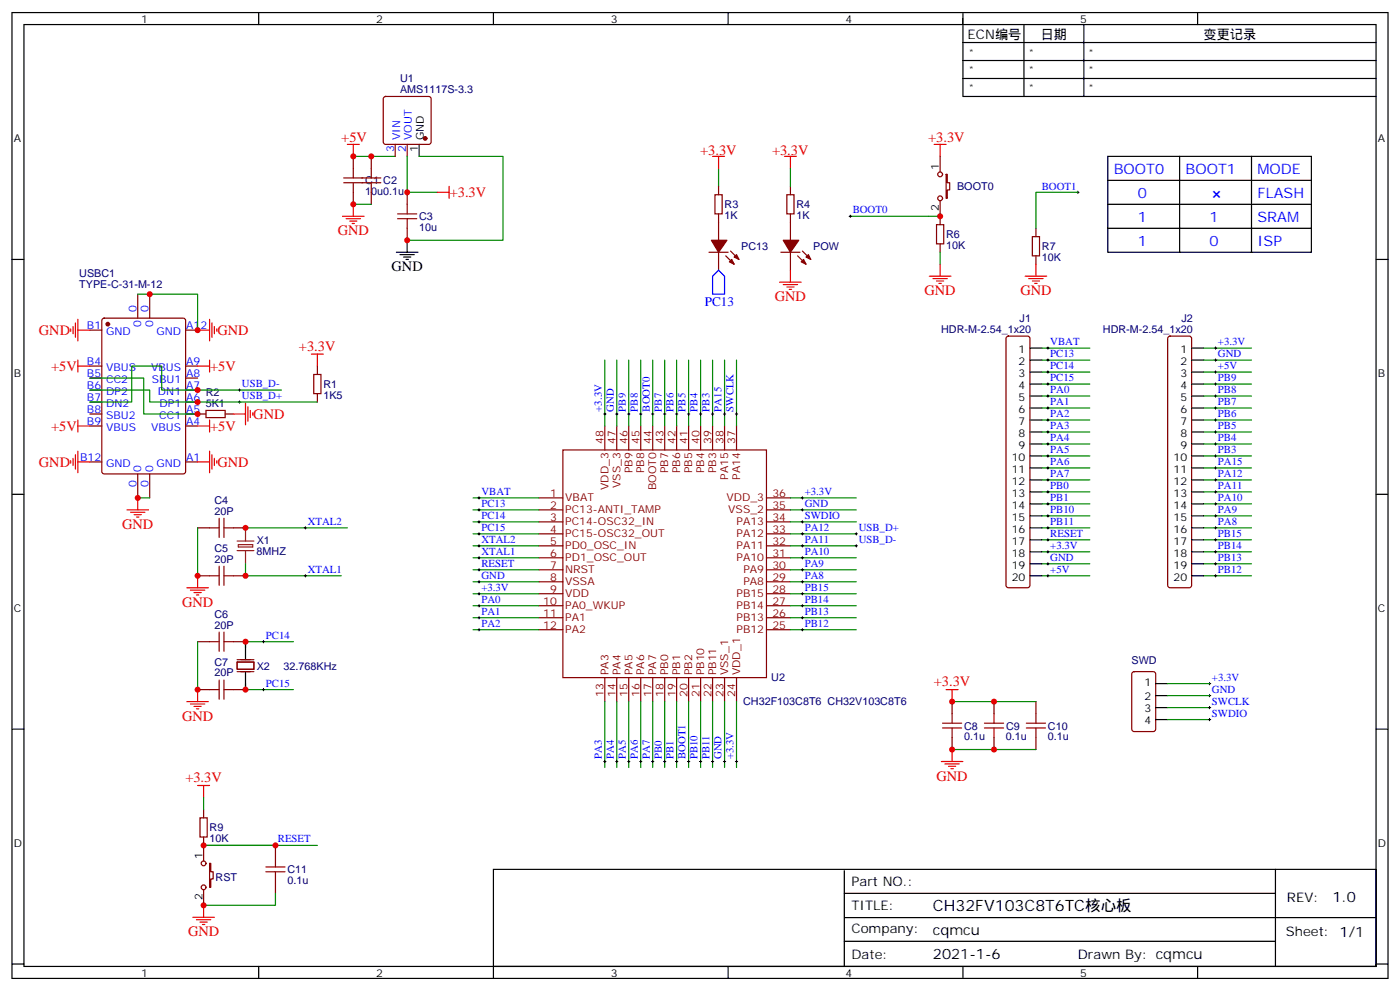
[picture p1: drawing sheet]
<svg xmlns="http://www.w3.org/2000/svg" width="412mm" height="292mm" viewBox="0 0 412 292" stroke-linecap="round" stroke-linejoin="round" font-family="sans-serif">
<g fill="none" stroke="#000" stroke-width=".35">
<path d="M3.5 3.7h405.4v284.3h-405.4zM7.1 7.2h398.2v277.3h-398.2zM76.2 3.7v3.5M145.3 3.7v3.5M214.5 3.7v3.5M283.6 5.5v22.9h121.7M283.6 3.7v3.5M283.6 12.5h121.7M283.6 17.8h121.7M301.6 7.2v21.2M319.3 7.2v21.2M352.8 3.7v3.5"/>
<path d="M283.6 23.1h121.7M123.5 42.5v3.5M326.3 46h60v28.3h-60zM326.3 53.1h60M347.5 46v28.3M368.7 46v28.3M3.5 76.4h3.6M116.8 74.3h6.3M117.8 75h4.3M118.9 75.7h2.1M119.6 76.4h.7M119.9 70.7v3.6"/>
<path d="M326.3 67.2h60M326.3 60.1h60M405.3 76.4h3.6M303.4 102.5h3.5M303.4 106h3.5M303.4 109.5h3.5M303.4 113.1h3.5M303.4 116.6h3.5M351 102.5h3.5M351 106h3.5M351 109.5h3.5M351 113.1h3.5"/>
<path d="M351 116.6h3.5M303.4 120.1h3.5M303.4 123.6h3.5M303.4 127.2h3.5M303.4 130.7h3.5M303.4 134.2h3.5M303.4 137.8h3.5M351 120.1h3.5M351 123.6h3.5M351 127.2h3.5M351 130.7h3.5M351 134.2h3.5"/>
<path d="M351 137.8h3.5M3.5 145.5h3.6M303.4 141.3h3.5M303.4 144.8h3.5M303.4 148.3h3.5M303.4 151.9h3.5M303.4 155.4h3.5M303.4 158.9h3.5M351 141.3h3.5M351 144.8h3.5M351 148.3h3.5M351 151.9h3.5"/>
<path d="M351 155.4h3.5M351 158.9h3.5M405.3 145.5h3.6M303.4 162.5h3.5M303.4 166h3.5M303.4 169.5h3.5M351 162.5h3.5M351 166h3.5M351 169.5h3.5M72.3 188.9v5.3M72.3 197.7v5.3M3.5 214.7h3.6"/>
<path d="M340.4 201.3h3.6M340.4 204.8h3.6M340.4 208.3h3.6M340.4 211.8h3.6M405.3 214.7h3.6M145.3 255.9h260v28.6h-260zM248.7 256.3v28.2M375.7 255.9v28.6M248.7 263h127M248.7 277.1h127M248.7 270.1h156.5M3.5 283.8h3.6"/>
<path d="M76.2 284.5v3.5M145.3 284.5v3.5M214.5 284.5v3.5M283.6 284.5v3.5M352.8 284.5v3.5M405.3 283.8h3.6"/>
</g>
<g fill="none" stroke="#f00" stroke-width=".35">
<path d="M102.3 42.5h3.5M104.1 42.5v3.5M128.8 56.6h3.5M132.3 54.9v3.5M209.9 46h3.5M211.7 46v3.6M231.1 46h3.5M232.8 46v3.6M275.2 42.5h3.5M276.9 42.5v3.5M100.9 63.7h6.3M102 64.4h4.2"/>
<path d="M103 65.1h2.1M103.7 65.8h.7M104.1 60.1v3.6M232.8 79.6v3.5M276.9 77.8v3.5M305.2 77.8v3.5M20.8 96.8v.7M21.5 96.1v2.1M22.2 95.1v4.2M22.9 94v6.4M22.9 97.2h3.6M58.2 97.2h3.5"/>
<path d="M61.7 94v6.4M62.4 95.1v4.2M63.1 96.1v2.1M63.9 96.8v.7M229.7 83.1h6.3M230.7 83.8h4.2M231.8 84.5h2.1M232.5 85.2h.7M273.8 81.3h6.3M274.8 82h4.2M275.9 82.7h2.1M276.6 83.4h.7"/>
<path d="M302 81.3h6.3M303 82h4.3M304.1 82.7h2.1M304.8 83.4h.7M22.9 107.8h3.6M22.9 106v3.5M58.2 107.8h3.5M61.7 106v3.5M72.3 118.7v6.4M73 119.8v4.2M91.7 104.2h3.5M93.5 104.2v3.6"/>
<path d="M20.8 135.6v.7M21.5 134.9v2.2M22.2 133.9v4.2M22.9 123.6v3.6M22.9 132.8v6.4M22.9 125.4h3.6M22.9 136h3.6M58.2 125.4h3.5M58.2 136h3.5M61.7 123.6v3.6M61.7 132.8v6.4M62.4 133.9v4.2"/>
<path d="M63.1 134.9v2.2M63.9 135.6v.7M68.8 121.9h3.5M73.7 120.8v2.1M74.4 121.5v.7M37.4 150.1h6.3M38.5 150.8h4.2M39.5 151.5h2.1M40.2 152.2h.7M40.6 146.6v3.5M55 173h6.4M56.1 173.7h4.2"/>
<path d="M57.1 174.4h2.2M57.9 175.2h.7M58.2 169.5v3.5M55 206.6h6.4M56.1 207.3h4.2M57.1 208h2.2M57.9 208.7h.7M58.2 203v3.6M278.7 203h3.5M280.5 203v3.6M58.2 231.2h3.5M60 231.2v3.6"/>
<path d="M277.3 224.2h6.3M278.3 224.9h4.3M279.4 225.6h2.1M280.1 226.3h.7M280.5 220.7v3.5M56.8 270.1h6.3M57.9 270.8h4.2M58.9 271.5h2.1M59.6 272.2h.7M60 266.5v3.6"/>
</g>
<g fill="none" stroke="#870000" stroke-width=".35">
<path d="M113.1 28.6l.5-.2h12.7l.5 .2 .2 .5v12.7l-.2 .5-.5 .2h-12.7l-.5-.2-.2-.5v-12.7zM104.1 46v3.6M104.1 56.6v3.5M109.4 46v3.6M109.4 56.6v3.5M116.4 42.5v3.5M119.9 42.5v3.5M119.9 56.6v3.5M210.6 57.3h2.1v5.7h-2.1zM211.7 54.9v2.4M231.8 57.3h2.1v5.7h-2.1zM232.8 54.9v2.4"/>
<path d="M276.9 46v4.6M276.9 59.1v7M278.7 51.3h.3v2.5h.8v2.1h-.8v2.5h-.3zM119.9 67.2v3.5M208.8 74.3h5.7M211.7 63v7.7M211.7 74.3v5.3M213.8 75.3l2.5 2.5M215.2 73.9l2.5 2.5M230 74.3h5.7M232.8 63v7.7M232.8 74.3v5.3"/>
<path d="M234.9 75.3l2.5 2.5M236.4 73.9l2.4 2.5M275.9 66.1h2.1v5.7h-2.1zM276.9 71.8v2.5M304.1 69.7h2.1v5.6h-2.1zM305.2 67.2v2.5M305.2 75.3v2.5M26.5 97.2h3.5M30.2 93.9l.5-.2h23.3l.6 .4 .1 44.7-.5 .7h-23.5l-.7-.4v-44.7zM40.6 86.6v7.1M44.1 86.6v7.1M54.7 97.2h3.5"/>
<path d="M296.6 99.2l.4-.2h5.7l.5 .2 .2 .5v72.6l-.2 .5-.5 .2h-5.7l-.5-.2-.2-.5v-72.6zM344.2 99.2l.5-.2h5.6l.5 .2 .2 .5v72.6l-.2 .5-.5 .2h-5.6l-.5-.2-.2-.5v-72.6zM26.5 107.8h3.5M26.5 111.3h3.5M26.5 114.8h3.5M26.5 118.4h3.5M54.7 107.8h3.5M54.7 111.3h3.5M54.7 114.8h3.5M54.7 118.4h3.5M92.4 110.2h2.1v5.7h-2.1zM93.5 107.8v2.4"/>
<path d="M93.5 115.9v2.5M26.5 121.9h3.5M26.5 125.4h3.5M26.5 136h3.5M40.6 139.5v7.1M44.1 139.5v7.1M54.7 121.9h6M54.7 125.4h3.5M54.7 136h3.5M60.7 120.8h5.6v2.1h-5.6zM66.3 121.9h2.5M165.8 132.5h60v67h-60z"/>
<path d="M178.2 125.4v7.1M181.7 125.4v7.1M185.2 125.4v7.1M188.7 125.4v7.1M192.3 125.4v7.1M195.8 125.4v7.1M199.3 125.4v7.1M202.8 125.4v7.1M206.4 125.4v7.1M209.9 125.4v7.1M213.4 125.4v7.1M217 125.4v7.1"/>
<path d="M58.2 155.4h3.5M68.8 155.4h3.5M158.7 146.6h7.1M158.7 150.1h7.1M158.7 153.6h7.1M158.7 157.2h7.1M225.8 146.6h7M225.8 150.1h7M225.8 153.6h7M225.8 157.2h7M58.2 169.5h3.5M68.8 169.5h3.5"/>
<path d="M158.7 174.8h7.1M158.7 160.7h7.1M158.7 164.2h7.1M158.7 167.7h7.1M158.7 171.3h7.1M158.7 178.3h7.1M225.8 174.8h7M225.8 160.7h7M225.8 164.2h7M225.8 167.7h7M225.8 171.3h7M225.8 178.3h7"/>
<path d="M58.2 188.9h3.5M68.8 188.9h3.5M158.7 181.9h7.1M158.7 185.4h7.1M178.2 199.5v7.1M181.7 199.5v7.1M185.2 199.5v7.1M188.7 199.5v7.1M192.3 199.5v7.1M195.8 199.5v7.1M199.3 199.5v7.1M202.8 199.5v7.1"/>
<path d="M206.4 199.5v7.1M209.9 199.5v7.1M213.4 199.5v7.1M217 199.5v7.1M225.8 181.9h7M225.8 185.4h7M333.6 197.9l.5-.2h5.6l.7 .5v16.5l-.4 .6-5.9 .1-.7-.5v-16.5zM58.2 203h3.5M68.8 203h3.5M280.5 206.6v3.5M280.5 217.1v3.6M292.8 206.6v3.5"/>
<path d="M292.8 217.1v3.6M305.2 206.6v3.5M305.2 217.1v3.6M60 238.3v2.5M58.9 240.8h2.1v5.6h-2.1zM60 246.4v7.1M61.7 254.2h.4v2.4h.7v2.2h-.7v2.4h-.4zM81.1 248.9v3.5M81.1 259.5v3.5M60 261.9v4.6"/>
<circle cx="276.9" cy="58.4" r=".71"/>
<circle cx="276.9" cy="51.3" r=".71"/>
<circle cx="60" cy="254.2" r=".71"/>
<circle cx="60" cy="261.2" r=".71"/>
</g>
<g fill="#870000" stroke="#870000" stroke-width=".35">
<path d="M230.7 70.7h4.6l-2.5 3.6z"/>
<path d="M238.1 75l.7 1.4-1.4-.7z"/>
<path d="M236 77.1l.7-.7 .7 1.4z"/>
<path d="M209.5 70.7h4.6l-2.4 3.6z"/>
<path d="M216.3 75.7l.7-.7 .7 1.4z"/>
<path d="M214.8 77.1l.7-.7 .8 1.4z"/>
<circle cx="31.7" cy="95.4" r=".53"/>
<circle cx="125.2" cy="40.7" r=".53"/>
</g>
<g fill="none" stroke="#008700" stroke-width=".35">
<path d="M104.1 46h12.3M119.9 46v10.6h8.9M123.5 46h24.7v24.7h-28.3M211.7 49.6v5.3M232.8 49.6v5.3M317.5 56.6h-12.3v10.6M104.1 60.1h5.3M250.5 63.7h26.4M276.9 74.3v3.5M40.6 86.6h17.6v10.6M26.5 111.3h15.8v10.6h15.9M26.5 114.8h17.6v3.6h49.4"/>
<path d="M82.9 114.8h-35.3v-7h-8.8v10.6h-12.3M178.2 106v19.4M181.7 106v19.4M185.2 106v19.4M188.7 106v19.4M192.3 106v19.4M195.8 106v19.4M199.3 106v19.4M202.8 106v19.4M206.4 106v19.4M209.9 106v19.4M213.4 106v19.4"/>
<path d="M217 106v19.4M306.9 102.5h14.1M306.9 106h14.1M306.9 109.5h14.1M306.9 113.1h14.1M306.9 116.6h14.1M354.5 102.5h14.2M354.5 106h14.2M354.5 109.5h14.2M354.5 113.1h14.2M354.5 116.6h14.2M306.9 134.2h14.1"/>
<path d="M306.9 130.7h14.1M306.9 127.2h14.1M306.9 123.6h14.1M306.9 120.1h14.1M306.9 137.8h14.1M354.5 134.2h14.2M354.5 130.7h14.2M354.5 127.2h14.2M354.5 123.6h14.2M354.5 120.1h14.2M354.5 137.8h14.2M40.6 146.6h3.5"/>
<path d="M58.2 155.4v14.1M72.3 155.4h30M139.3 146.6h19.4M139.3 150.1h19.4M139.3 153.6h19.4M139.3 157.2h19.4M232.8 146.6h19.4M232.8 150.1h19.4M232.8 153.6h19.4M232.8 157.2h19.4M306.9 155.4h14.1M306.9 151.9h14.1"/>
<path d="M306.9 148.3h14.1M306.9 144.8h14.1M306.9 141.3h14.1M306.9 158.9h14.1M354.5 155.4h14.2M354.5 151.9h14.2M354.5 148.3h14.2M354.5 144.8h14.2M354.5 141.3h14.2M354.5 158.9h14.2M72.3 166v3.5h28.2M139.3 171.3h19.4"/>
<path d="M139.3 167.7h19.4M139.3 164.2h19.4M139.3 160.7h19.4M139.3 178.3h19.4M139.3 174.8h19.4M232.8 171.3h19.4M232.8 167.7h19.4M232.8 164.2h19.4M232.8 160.7h19.4M232.8 178.3h19.4M232.8 174.8h19.4M306.9 169.5h14.1"/>
<path d="M306.9 166h14.1M306.9 162.5h14.1M354.5 169.5h14.2M354.5 166h14.2M354.5 162.5h14.2M58.2 188.9v14.1M86.4 188.9h-14.1v1.8M139.3 185.4h19.4M139.3 181.9h19.4M232.8 185.4h19.4M232.8 181.9h19.4M72.3 201.3v1.7h14.1"/>
<path d="M178.2 206.6v19.4M181.7 206.6v19.4M185.2 206.6v19.4M188.7 206.6v19.4M192.3 206.6v19.4M195.8 206.6v19.4M199.3 206.6v19.4M202.8 206.6v19.4M206.4 206.6v19.4M209.9 206.6v19.4M213.4 206.6v19.4M217 206.6v19.4"/>
<path d="M280.5 206.6h24.7M344 208.3h12.3M344 204.8h12.3M344 201.3h12.3M344 211.8h12.3M60 234.8v3.5M280.5 220.7h24.7M60 248.9h33.5M81.1 263v3.5h-21.1"/>
</g>
<g fill="none" stroke="#000" stroke-width=".29">
<path d="M317.1 56.6h.8M317.5 56.3v.7M250.1 63.7h.7M250.5 63.3v.7M70.2 118.4h.7M70.2 114.8h.7M70.6 114.5v.7M70.6 118v.7M308.3 102.5h.7M308.3 106h.7M308.3 109.5h.7M308.3 113.1h.7"/>
<path d="M308.3 116.6h.7M308.7 102.1v.7M308.7 105.7v.7M308.7 109.2v.7M308.7 112.7v.7M308.7 116.2v.7M308.7 119.8v.7M357.7 102.5h.7M357.7 106h.7M357.7 109.5h.7M357.7 113.1h.7M357.7 116.6h.7"/>
<path d="M358.1 102.1v.7M358.1 105.7v.7M358.1 109.2v.7M358.1 112.7v.7M358.1 116.2v.7M358.1 119.8v.7M177.8 121.9h.7M178.2 121.5v.7M181.3 121.9h.7M181.7 121.5v.7M184.9 121.9h.7M185.2 121.5v.7"/>
<path d="M188.4 121.9h.7M188.7 121.5v.7M191.9 121.9h.7M192.3 121.5v.7M195.4 121.9h.7M195.8 121.5v.7M199 121.9h.7M199.3 121.5v.7M202.5 121.9h.7M202.8 121.5v.7M206 121.9h.7M206.4 121.5v.7"/>
<path d="M209.5 121.9h.8M209.9 121.5v.7M213.1 121.9h.7M213.4 121.5v.7M216.6 121.9h.7M217 121.5v.7M308.3 120.1h.7M308.3 123.6h.7M308.3 127.2h.7M308.3 130.7h.7M308.3 134.2h.7M308.3 137.8h.7"/>
<path d="M308.7 123.3v.7M308.7 126.8v.7M308.7 130.4v.7M308.7 133.9v.7M308.7 137.4v.7M357.7 120.1h.7M357.7 123.6h.7M357.7 127.2h.7M357.7 130.7h.7M357.7 134.2h.7M357.7 137.8h.7M358.1 123.3v.7"/>
<path d="M358.1 126.8v.7M358.1 130.4v.7M358.1 133.9v.7M358.1 137.4v.7M89.6 155.4h.7M90 155v.8M140.8 146.6h.7M140.8 150.1h.7M140.8 157.2h.7M140.8 153.6h.7M141.1 146.2v.7M141.1 149.8v.7"/>
<path d="M141.1 153.3v.7M141.1 156.8v.7M236 146.6h.7M236 150.1h.7M236 157.2h.7M236 153.6h.7M236.4 146.2v.7M236.4 149.8v.7M236.4 153.3v.7M236.4 156.8v.7M251.9 157.2h.7M252.2 156.8v.7"/>
<path d="M308.3 141.3h.7M308.3 155.4h.7M308.3 144.8h.7M308.3 148.3h.7M308.3 151.9h.7M308.3 158.9h.7M308.7 140.9v.7M308.7 144.5v.7M308.7 148v.7M308.7 151.5v.7M308.7 155v.8M308.7 158.6v.7"/>
<path d="M357.7 141.3h.7M357.7 155.4h.7M357.7 144.8h.7M357.7 148.3h.7M357.7 151.9h.7M357.7 158.9h.7M358.1 140.9v.7M358.1 144.5v.7M358.1 148v.7M358.1 151.5v.7M358.1 155v.8M358.1 158.6v.7"/>
<path d="M89.6 169.5h.7M90 169.2v.7M140.8 164.2h.7M140.8 160.7h.7M140.8 178.3h.7M140.8 171.3h.7M140.8 174.8h.7M140.8 167.7h.7M141.1 160.3v.7M141.1 163.9v.7M141.1 167.4v.7M141.1 170.9v.7"/>
<path d="M141.1 174.4v.8M141.1 178v.7M236 164.2h.7M236 160.7h.7M236 178.3h.7M236 171.3h.7M236 174.8h.7M236 167.7h.7M236.4 160.3v.7M236.4 163.9v.7M236.4 167.4v.7M236.4 170.9v.7"/>
<path d="M236.4 174.4v.8M236.4 178v.7M251.9 160.7h.7M252.2 160.3v.7M308.3 169.5h.7M308.3 162.5h.7M308.3 166h.7M308.7 162.1v.7M308.7 165.6v.7M308.7 169.2v.7M357.7 169.5h.7M357.7 162.5h.7"/>
<path d="M357.7 166h.7M358.1 162.1v.7M358.1 165.6v.7M358.1 169.2v.7M77.3 188.9h.7M77.6 188.6v.7M140.8 181.9h.7M140.8 185.4h.7M141.1 181.5v.7M141.1 185v.7M236 181.9h.7M236 185.4h.7"/>
<path d="M236.4 181.5v.7M236.4 185v.7M77.3 203h.7M77.6 202.7v.7M356 201.3h.7M356 204.8h.7M356 208.3h.7M356 211.8h.7M356.3 200.9v.7M356.3 204.4v.7M356.3 208v.7M356.3 211.5v.7"/>
<path d="M177.8 224.2h.7M178.2 223.8v.7M181.3 224.2h.7M181.7 223.8v.7M184.9 224.2h.7M185.2 223.8v.7M188.4 224.2h.7M188.7 223.8v.7M191.9 224.2h.7M192.3 223.8v.7M195.4 224.2h.7M195.8 223.8v.7"/>
<path d="M199 224.2h.7M199.3 223.8v.7M202.5 224.2h.7M202.8 223.8v.7M206 224.2h.7M206.4 223.8v.7M209.5 224.2h.8M209.9 223.8v.7M213.1 224.2h.7M213.4 223.8v.7M216.6 224.2h.7M217 223.8v.7"/>
<path d="M80.8 248.9h.7M81.1 248.5v.7"/>
</g>
<path d="M69.8 159.3h5M72.3 155.4v3.9M69.8 162.1h5M70.2 160.3h4.2v.7h-4.2zM72.3 162.1v3.9" fill="none" stroke="#8c2424" stroke-width=".35"/>
<g fill="none" stroke="#a10000" stroke-width=".35">
<path d="M101.2 53.8h11M101.2 52.4h11M104.1 49.6v2.8M104.1 53.8v2.8M109.4 49.6v2.8M109.4 53.8v2.8M117.1 64.4h5.7M117.1 63h5.7M119.9 60.1v2.9M119.9 64.4v2.8M61.7 155.4h2.9M64.6 152.6v5.6"/>
<path d="M66 152.6v5.6M66 155.4h2.8M61.7 169.5h2.9M64.6 166.7v5.6M66 166.7v5.6M66 169.5h2.8M61.7 188.9h2.9M64.6 186.1v5.6M66 188.9h2.8M66 186.1v5.6M61.7 203h2.9M64.6 200.2v5.6"/>
<path d="M66 200.2v5.6M66 203h2.8M277.6 214.3h5.7M277.6 212.9h5.7M280.5 210.1v2.8M280.5 214.3v2.8M290 214.3h5.6M290 212.9h5.6M292.8 210.1v2.8M292.8 214.3v2.8M302.3 214.3h5.7M302.3 212.9h5.7"/>
<path d="M305.2 210.1v2.8M305.2 214.3v2.8M78.3 256.6h5.7M78.3 255.2h5.7M81.1 252.4v2.8M81.1 256.6v2.9"/>
</g>
<path d="M211.7 79.6l1.7 1.7v5.3h-3.5v-5.3z" fill="none" stroke="#00f" stroke-width=".35"/>
<path d="M69.8 194.9h5v2.1h-5zM69.8 197.7h5M69.8 194.2h5" fill="none" stroke="#871200" stroke-width=".35"/>
<g fill="#c00">
<circle cx="58.2" cy="97.2" r=".88"/>
<circle cx="58.2" cy="114.8" r=".88"/>
<circle cx="58.2" cy="118.4" r=".88"/>
<circle cx="58.2" cy="121.9" r=".88"/>
<circle cx="40.6" cy="146.6" r=".88"/>
<circle cx="44.1" cy="86.6" r=".88"/>
<circle cx="109.4" cy="46" r=".88"/>
<circle cx="104.1" cy="46" r=".88"/>
<circle cx="276.9" cy="63.7" r=".88"/>
<circle cx="72.3" cy="188.9" r=".88"/>
<circle cx="72.3" cy="203" r=".88"/>
<circle cx="72.3" cy="169.5" r=".88"/>
<circle cx="72.3" cy="155.4" r=".88"/>
<circle cx="58.2" cy="169.5" r=".88"/>
<circle cx="58.2" cy="203" r=".88"/>
<circle cx="60" cy="248.9" r=".88"/>
<circle cx="81.1" cy="248.9" r=".88"/>
<circle cx="60" cy="266.5" r=".88"/>
<circle cx="280.5" cy="206.6" r=".88"/>
<circle cx="292.8" cy="206.6" r=".88"/>
<circle cx="280.5" cy="220.7" r=".88"/>
<circle cx="292.8" cy="220.7" r=".88"/>
<circle cx="119.9" cy="56.6" r=".88"/>
<circle cx="119.9" cy="70.7" r=".88"/>
<circle cx="104.1" cy="60.1" r=".88"/>
</g>
<text font-size="4.6" x="274.8" y="268.3">CH32FV103C8T6TC核心板</text>
<g font-size="4.2" fill="#f00">
<text x="100.5" y="41.8">+5V</text>
<text x="273.4" y="41.8">+3.3V</text>
<text x="206.2" y="45.7">+3.3V</text>
<text x="227.4" y="45.7">+3.3V</text>
<text x="132.5" y="58.1">+3.3V</text>
<text x="99.5" y="69.3">GND</text>
<text x="228.2" y="88.7">GND</text>
<text x="272.3" y="87">GND</text>
<text x="300.6" y="87">GND</text>
<text x="11.5" y="98.6">GND</text>
<text x="64" y="98.6">GND</text>
<text x="88.1" y="103.2">+3.3V</text>
<text x="15.1" y="109.2">+5V</text>
<text x="61.9" y="109.2">+5V</text>
<text x="74.6" y="123.3">GND</text>
<text x="15.1" y="126.8">+5V</text>
<text x="61.9" y="126.8">+5V</text>
<text x="11.5" y="137.4">GND</text>
<text x="64" y="137.4">GND</text>
<text x="36" y="155.8">GND</text>
<text x="53.6" y="178.7">GND</text>
<text x="275.1" y="201.9">+3.3V</text>
<text x="53.6" y="212.2">GND</text>
<text x="54.6" y="230.2">+3.3V</text>
<text x="275.9" y="229.8">GND</text>
<text x="55.4" y="275.7">GND</text>
</g>
<g font-size="4.2" fill="#00f">
<text x="328.1" y="51.3">BOOT0</text>
<text x="349.2" y="51.3">BOOT1</text>
<text x="370.4" y="51.3">MODE</text>
<text x="335.1" y="58.4">0</text>
<text x="370.4" y="58.4">FLASH</text>
<text x="335.1" y="65.4">1</text>
<text x="356.3" y="65.4">1</text>
<text x="370.4" y="65.4">SRAM</text>
<text x="335.1" y="72.5">1</text>
<text x="356.3" y="72.5">0</text>
<text x="370.4" y="72.5">ISP</text>
</g>
<g font-size="4.2">
<text x="115.4" y="79.9">GND</text>
<text x="392.5" y="265.6">1.0</text>
<text x="274.8" y="275.3">cqmcu</text>
<text x="274.8" y="282.4">2021-1-6</text>
</g>
<g font-size="3.9">
<text x="285" y="11.5">ECN编号</text>
<text x="306.6" y="11.5">日期</text>
<text x="354.5" y="11.5">变更记录</text>
<text x="250.8" y="260.9">Part NO.:</text>
<text x="250.8" y="267.9">TITLE:</text>
<text x="379.1" y="265.6">REV:</text>
<text x="250.8" y="274.6">Company:</text>
<text x="378.7" y="275.7">Sheet: 1/1</text>
<text x="250.8" y="282.3">Date:</text>
<text x="317.5" y="282.4">Drawn By: cqmcu</text>
</g>
<text font-size="3.9" fill="#00f" x="207.6" y="90.1">PC13</text>
<g font-size="3.2">
<text x="41.6" y="6.7">1</text>
<text x="110.8" y="6.7">2</text>
<text x="179.9" y="6.7">3</text>
<text x="249.1" y="6.7">4</text>
<text x="318.2" y="6.7">5</text>
<text x="4.1" y="41.8">A</text>
<text x="124.9" y="41.2" transform="rotate(-90 124.9 41.2)">GND</text>
<text x="405.9" y="41.8">A</text>
<text x="123.1" y="44.7" transform="rotate(-90 123.1 44.7)">1</text>
<text x="276.6" y="49.9" transform="rotate(-90 276.6 49.9)">1</text>
<text x="276.6" y="62.2" transform="rotate(-90 276.6 62.2)">2</text>
<text x="300.1" y="103.9">1</text>
<text x="300.1" y="107.4">2</text>
<text x="347.7" y="103.9">1</text>
<text x="347.7" y="107.4">2</text>
<text x="4.1" y="110.9">B</text>
<text x="300.1" y="110.9">3</text>
<text x="347.7" y="110.9">3</text>
<text x="405.9" y="110.9">B</text>
<text x="300.1" y="114.5">4</text>
<text x="300.1" y="118">5</text>
<text x="347.7" y="114.5">4</text>
<text x="347.7" y="118">5</text>
<text x="300.1" y="121.5">6</text>
<text x="300.1" y="125.1">7</text>
<text x="347.7" y="121.5">6</text>
<text x="347.7" y="125.1">7</text>
<text x="300.1" y="128.6">8</text>
<text x="347.7" y="128.6">8</text>
<text x="298.1" y="135.6">10</text>
<text x="300.1" y="132.1">9</text>
<text x="345.7" y="135.6">10</text>
<text x="347.7" y="132.1">9</text>
<text x="298.1" y="139.2">11</text>
<text x="298.1" y="142.7">12</text>
<text x="345.7" y="139.2">11</text>
<text x="345.7" y="142.7">12</text>
<text x="298.1" y="146.2">13</text>
<text x="298.1" y="149.8">14</text>
<text x="345.7" y="146.2">13</text>
<text x="345.7" y="149.8">14</text>
<text x="298.1" y="153.3">15</text>
<text x="345.7" y="153.3">15</text>
<text x="298.1" y="156.8">16</text>
<text x="298.1" y="160.3">17</text>
<text x="345.7" y="156.8">16</text>
<text x="345.7" y="160.3">17</text>
<text x="298.1" y="163.9">18</text>
<text x="298.1" y="167.4">19</text>
<text x="345.7" y="163.9">18</text>
<text x="345.7" y="167.4">19</text>
<text x="298.1" y="170.9">20</text>
<text x="345.7" y="170.9">20</text>
<text x="4.1" y="180.1">C</text>
<text x="405.9" y="180.1">C</text>
<text x="337.1" y="202">1</text>
<text x="337.1" y="206.2">2</text>
<text x="337.1" y="209.7">3</text>
<text x="337.1" y="213.3">4</text>
<text x="4.1" y="249.2">D</text>
<text x="405.9" y="249.2">D</text>
<text x="59.6" y="252.8" transform="rotate(-90 59.6 252.8)">1</text>
<text x="59.6" y="265" transform="rotate(-90 59.6 265)">2</text>
<text x="41.6" y="287.5">1</text>
<text x="110.8" y="287.5">2</text>
<text x="179.9" y="287.5">3</text>
<text x="249.1" y="287.5">4</text>
<text x="318.2" y="287.5">5</text>
</g>
<g font-size="3.2" fill="#000080">
<text x="117.8" y="27.3">AMS1117S-3.3</text>
<text x="117.8" y="24.2">U1</text>
<text x="107.6" y="57.4">10u0.1u</text>
<text x="107.6" y="54.2">C1 C2</text>
<text x="281.9" y="56">BOOT0</text>
<text x="123.5" y="64.8">C3</text>
<text x="213.4" y="64.5">1K</text>
<text x="213.4" y="61.3">R3</text>
<text x="234.6" y="64.5">1K</text>
<text x="234.6" y="61.3">R4</text>
<text x="123.5" y="68">10u</text>
<text x="278.7" y="70.1">R6</text>
<text x="218.4" y="73.6">PC13</text>
<text x="239.5" y="73.6">POW</text>
<text x="278.7" y="73.3">10K</text>
<text x="306.9" y="76.8">10K</text>
<text x="306.9" y="73.6">R7</text>
<text x="23.4" y="81.7">USBC1</text>
<text x="23.4" y="84.8">TYPE-C-31-M-12</text>
<text x="300.4" y="94.7">J1</text>
<text x="348" y="94.7">J2</text>
<text x="277.3" y="97.9">HDR-M-2.54_1x20</text>
<text x="324.9" y="97.9">HDR-M-2.54_1x20</text>
<text x="60.6" y="119.8">5K1</text>
<text x="60.6" y="116.6">R2</text>
<text x="95.2" y="117.4">1K5</text>
<text x="95.2" y="114.2">R1</text>
<text x="63.2" y="148.4">C4</text>
<text x="63.2" y="151.5">20P</text>
<text x="75.6" y="160.1">X1</text>
<text x="63.2" y="165.6">20P</text>
<text x="63.2" y="162.5">C5</text>
<text x="75.6" y="163.3">8MHZ</text>
<text x="63.2" y="185">20P</text>
<text x="63.2" y="181.9">C6</text>
<text x="63.2" y="196">C7</text>
<text x="75.6" y="197.1">X2</text>
<text x="83.6" y="197.1">32.768KHz</text>
<text x="333.3" y="195.3">SWD</text>
<text x="63.2" y="199.1">20P</text>
<text x="227.2" y="200.6">U2</text>
<text x="218.9" y="207.7">CH32F103C8T6 CH32V103C8T6</text>
<text x="284" y="214.8">C8</text>
<text x="296.3" y="214.8">C9</text>
<text x="308.7" y="214.8">C10</text>
<text x="284" y="217.9">0.1u</text>
<text x="296.3" y="217.9">0.1u</text>
<text x="308.7" y="217.9">0.1u</text>
<text x="61.7" y="244.7">R9</text>
<text x="61.7" y="247.9">10K</text>
<text x="84.7" y="257.1">C11</text>
<text x="63.5" y="259.5">RST</text>
<text x="84.7" y="260.3">0.1u</text>
</g>
<g font-size="3.2" fill="#00f">
<text x="117.8" y="41.2" transform="rotate(-90 117.8 41.2)">VIN</text>
<text x="121.4" y="41.2" transform="rotate(-90 121.4 41.2)">VOUT</text>
<text x="116.1" y="44.7" transform="rotate(-90 116.1 44.7)">3</text>
<text x="119.6" y="44.7" transform="rotate(-90 119.6 44.7)">2</text>
<text x="306.9" y="55.9">BOOT1</text>
<text x="251.2" y="62.8">BOOT0</text>
<text x="40.2" y="91.9" transform="rotate(-90 40.2 91.9)">0</text>
<text x="43.7" y="91.9" transform="rotate(-90 43.7 91.9)">0</text>
<text x="25.6" y="96.8">B1</text>
<text x="31.3" y="98.6">GND</text>
<text x="41.6" y="96.4" transform="rotate(-90 41.6 96.4)">0</text>
<text x="45.2" y="96.4" transform="rotate(-90 45.2 96.4)">0</text>
<text x="46.1" y="98.6">GND</text>
<text x="54.9" y="96.8">A12</text>
<text x="309.4" y="101.6">VBAT</text>
<text x="358.8" y="101.6">+3.3V</text>
<text x="25.6" y="107.4">B4</text>
<text x="54.9" y="107.4">A9</text>
<text x="309.4" y="105.1">PC13</text>
<text x="358.8" y="105.1">GND</text>
<text x="25.6" y="110.9">B5</text>
<text x="31.3" y="109.2">VBUS</text>
<text x="31.3" y="112.7">CC2</text>
<text x="44.5" y="109.2">VBUS</text>
<text x="44.7" y="112.7">SBU1</text>
<text x="54.9" y="110.9">A8</text>
<text x="71.3" y="113.9">USB_D-</text>
<text x="309.4" y="108.7">PC14</text>
<text x="309.4" y="112.2">PC15</text>
<text x="358.8" y="108.7">+5V</text>
<text x="358.8" y="112.2">PB9</text>
<text x="25.6" y="114.5">B6</text>
<text x="25.6" y="118">B7</text>
<text x="31.3" y="116.2">DP2</text>
<text x="31.3" y="119.8">DN2</text>
<text x="46.5" y="116.2">DN1</text>
<text x="47" y="119.8">DP1</text>
<text x="54.9" y="118">A6</text>
<text x="54.9" y="114.5">A7</text>
<text x="71.3" y="117.5">USB_D+</text>
<text x="309.4" y="115.7">PA0</text>
<text x="309.4" y="119.2">PA1</text>
<text x="358.8" y="119.2">PB7</text>
<text x="358.8" y="115.7">PB8</text>
<text x="25.6" y="121.5">B8</text>
<text x="25.6" y="125.1">B9</text>
<text x="31.3" y="123.3">SBU2</text>
<text x="46.9" y="123.3">CC1</text>
<text x="54.9" y="125.1">A4</text>
<text x="54.9" y="121.5">A5</text>
<text x="177.3" y="121.2" transform="rotate(-90 177.3 121.2)">+3.3V</text>
<text x="180.8" y="121.2" transform="rotate(-90 180.8 121.2)">GND</text>
<text x="184.3" y="121.2" transform="rotate(-90 184.3 121.2)">PB9</text>
<text x="187.9" y="121.2" transform="rotate(-90 187.9 121.2)">PB8</text>
<text x="191.4" y="121.2" transform="rotate(-90 191.4 121.2)">BOOT0</text>
<text x="194.9" y="121.2" transform="rotate(-90 194.9 121.2)">PB7</text>
<text x="198.4" y="121.2" transform="rotate(-90 198.4 121.2)">PB6</text>
<text x="202" y="121.2" transform="rotate(-90 202 121.2)">PB5</text>
<text x="205.5" y="121.2" transform="rotate(-90 205.5 121.2)">PB4</text>
<text x="209" y="121.2" transform="rotate(-90 209 121.2)">PB3</text>
<text x="212.6" y="121.2" transform="rotate(-90 212.6 121.2)">PA15</text>
<text x="216.1" y="121.2" transform="rotate(-90 216.1 121.2)">SWCLK</text>
<text x="309.4" y="122.8">PA2</text>
<text x="358.8" y="122.8">PB6</text>
<text x="31.3" y="126.8">VBUS</text>
<text x="44.5" y="126.8">VBUS</text>
<text x="309.4" y="126.3">PA3</text>
<text x="309.4" y="129.8">PA4</text>
<text x="358.8" y="129.8">PB4</text>
<text x="358.8" y="126.3">PB5</text>
<text x="23.6" y="135.6">B12</text>
<text x="31.3" y="137.4">GND</text>
<text x="46.1" y="137.4">GND</text>
<text x="54.9" y="135.6">A1</text>
<text x="309.4" y="133.3">PA5</text>
<text x="309.4" y="136.9">PA6</text>
<text x="358.8" y="136.9">PA15</text>
<text x="358.8" y="133.4">PB3</text>
<text x="40.2" y="143.3" transform="rotate(-90 40.2 143.3)">0</text>
<text x="41.6" y="138.8" transform="rotate(-90 41.6 138.8)">0</text>
<text x="43.7" y="143.3" transform="rotate(-90 43.7 143.3)">0</text>
<text x="45.2" y="138.8" transform="rotate(-90 45.2 138.8)">0</text>
<text x="309.4" y="140.4">PA7</text>
<text x="309.4" y="143.9">PB0</text>
<text x="358.8" y="143.9">PA11</text>
<text x="358.8" y="140.4">PA12</text>
<text x="141.8" y="145.7">VBAT</text>
<text x="141.8" y="149.2">PC13</text>
<text x="237.1" y="149.2">GND</text>
<text x="237.1" y="145.7">+3.3V</text>
<text x="309.4" y="147.5">PB1</text>
<text x="358.8" y="147.5">PA10</text>
<text x="90.7" y="154.5">XTAL2</text>
<text x="141.8" y="152.8">PC14</text>
<text x="237.1" y="152.8">SWDIO</text>
<text x="309.4" y="151">PB10</text>
<text x="309.4" y="154.5">PB11</text>
<text x="358.8" y="151">PA9</text>
<text x="358.8" y="154.5">PA8</text>
<text x="141.8" y="159.8">XTAL2</text>
<text x="141.8" y="156.3">PC15</text>
<text x="237.1" y="159.8">PA11</text>
<text x="237.1" y="156.3">PA12</text>
<text x="252.9" y="156.3">USB_D+</text>
<text x="252.9" y="159.8">USB_D-</text>
<text x="309.4" y="158">RESET</text>
<text x="309.4" y="161.6">+3.3V</text>
<text x="358.8" y="158.1">PB15</text>
<text x="358.8" y="161.6">PB14</text>
<text x="141.8" y="163.3">XTAL1</text>
<text x="141.8" y="166.9">RESET</text>
<text x="237.1" y="163.3">PA10</text>
<text x="237.1" y="166.9">PA9</text>
<text x="309.4" y="165.1">GND</text>
<text x="358.8" y="165.1">PB13</text>
<text x="90.7" y="168.6">XTAL1</text>
<text x="141.8" y="170.4">GND</text>
<text x="141.8" y="173.9">+3.3V</text>
<text x="237.1" y="170.4">PA8</text>
<text x="237.1" y="173.9">PB15</text>
<text x="309.4" y="168.6">+5V</text>
<text x="358.8" y="168.6">PB12</text>
<text x="141.8" y="177.4">PA0</text>
<text x="237.1" y="177.5">PB14</text>
<text x="141.8" y="181">PA1</text>
<text x="141.8" y="184.5">PA2</text>
<text x="237.1" y="184.5">PB12</text>
<text x="237.1" y="181">PB13</text>
<text x="78.3" y="188">PC14</text>
<text x="78.3" y="202.1">PC15</text>
<text x="357" y="200.4">+3.3V</text>
<text x="357" y="203.9">GND</text>
<text x="357" y="207.4">SWCLK</text>
<text x="357" y="211">SWDIO</text>
<text x="177.3" y="223.5" transform="rotate(-90 177.3 223.5)">PA3</text>
<text x="180.8" y="223.5" transform="rotate(-90 180.8 223.5)">PA4</text>
<text x="184.3" y="223.5" transform="rotate(-90 184.3 223.5)">PA5</text>
<text x="187.9" y="223.5" transform="rotate(-90 187.9 223.5)">PA6</text>
<text x="191.4" y="223.5" transform="rotate(-90 191.4 223.5)">PA7</text>
<text x="194.9" y="223.5" transform="rotate(-90 194.9 223.5)">PB0</text>
<text x="198.4" y="223.5" transform="rotate(-90 198.4 223.5)">PB1</text>
<text x="202" y="223.5" transform="rotate(-90 202 223.5)">BOOT1</text>
<text x="205.5" y="223.5" transform="rotate(-90 205.5 223.5)">PB10</text>
<text x="209" y="223.5" transform="rotate(-90 209 223.5)">PB11</text>
<text x="212.5" y="223.5" transform="rotate(-90 212.5 223.5)">GND</text>
<text x="216.1" y="223.5" transform="rotate(-90 216.1 223.5)">+3.3V</text>
<text x="81.8" y="248">RESET</text>
</g>
<g font-size="3.2" fill="#800">
<text x="177.8" y="130.7" transform="rotate(-90 177.8 130.7)">48</text>
<text x="181.3" y="130.7" transform="rotate(-90 181.3 130.7)">47</text>
<text x="184.9" y="130.7" transform="rotate(-90 184.9 130.7)">46</text>
<text x="188.4" y="130.7" transform="rotate(-90 188.4 130.7)">45</text>
<text x="191.9" y="130.7" transform="rotate(-90 191.9 130.7)">44</text>
<text x="195.4" y="130.7" transform="rotate(-90 195.4 130.7)">43</text>
<text x="199" y="130.7" transform="rotate(-90 199 130.7)">42</text>
<text x="202.5" y="130.7" transform="rotate(-90 202.5 130.7)">41</text>
<text x="206" y="130.7" transform="rotate(-90 206 130.7)">40</text>
<text x="209.5" y="130.7" transform="rotate(-90 209.5 130.7)">39</text>
<text x="213.1" y="130.7" transform="rotate(-90 213.1 130.7)">38</text>
<text x="216.6" y="130.7" transform="rotate(-90 216.6 130.7)">37</text>
<text x="182.7" y="143.7" transform="rotate(-90 182.7 143.7)">VSS_3</text>
<text x="186.3" y="139.3" transform="rotate(-90 186.3 139.3)">PB9</text>
<text x="189.8" y="139.3" transform="rotate(-90 189.8 139.3)">PB8</text>
<text x="196.8" y="139.3" transform="rotate(-90 196.8 139.3)">PB7</text>
<text x="200.4" y="139.3" transform="rotate(-90 200.4 139.3)">PB6</text>
<text x="203.9" y="139.3" transform="rotate(-90 203.9 139.3)">PB5</text>
<text x="207.4" y="139.3" transform="rotate(-90 207.4 139.3)">PB4</text>
<text x="211" y="139.3" transform="rotate(-90 211 139.3)">PB3</text>
<text x="214.5" y="141.3" transform="rotate(-90 214.5 141.3)">PA15</text>
<text x="218" y="141.3" transform="rotate(-90 218 141.3)">PA14</text>
<text x="162" y="149.8">2</text>
<text x="162" y="146.2">1</text>
<text x="166.5" y="147.6">VBAT</text>
<text x="179.2" y="144.3" transform="rotate(-90 179.2 144.3)">VDD_3</text>
<text x="193.3" y="144.3" transform="rotate(-90 193.3 144.3)">BOOT0</text>
<text x="214" y="147.6">VDD_3</text>
<text x="227.5" y="146.2">36</text>
<text x="227.5" y="149.8">35</text>
<text x="162" y="153.3">3</text>
<text x="166.5" y="154.7">PC14-OSC32_IN</text>
<text x="166.5" y="151.2">PC13-ANTI_TAMP</text>
<text x="214.5" y="151.2">VSS_2</text>
<text x="217" y="154.7">PA13</text>
<text x="227.5" y="153.3">34</text>
<text x="162" y="160.3">5</text>
<text x="162" y="156.8">4</text>
<text x="166.5" y="161.7">PD0_OSC_IN</text>
<text x="166.5" y="158.2">PC15-OSC32_OUT</text>
<text x="217" y="158.2">PA12</text>
<text x="217" y="161.7">PA11</text>
<text x="227.5" y="156.8">33</text>
<text x="227.5" y="160.3">32</text>
<text x="162" y="167.4">7</text>
<text x="162" y="163.9">6</text>
<text x="166.5" y="165.3">PD1_OSC_OUT</text>
<text x="217" y="165.3">PA10</text>
<text x="227.5" y="163.9">31</text>
<text x="227.5" y="167.4">30</text>
<text x="162" y="170.9">8</text>
<text x="166.5" y="172.3">VSSA</text>
<text x="166.5" y="168.8">NRST</text>
<text x="219" y="168.8">PA9</text>
<text x="219" y="172.3">PA8</text>
<text x="227.5" y="170.9">29</text>
<text x="160" y="178">10</text>
<text x="162" y="174.4">9</text>
<text x="166.5" y="179.4">PA0_WKUP</text>
<text x="166.5" y="175.9">VDD</text>
<text x="217" y="175.9">PB15</text>
<text x="217" y="179.4">PB14</text>
<text x="227.5" y="174.4">28</text>
<text x="227.5" y="178">27</text>
<text x="160" y="185">12</text>
<text x="160" y="181.5">11</text>
<text x="166.5" y="182.9">PA1</text>
<text x="217" y="182.9">PB13</text>
<text x="227.5" y="181.5">26</text>
<text x="227.5" y="185">25</text>
<text x="166.5" y="186.4">PA2</text>
<text x="217" y="186.4">PB12</text>
<text x="179.2" y="198.8" transform="rotate(-90 179.2 198.8)">PA3</text>
<text x="182.7" y="198.8" transform="rotate(-90 182.7 198.8)">PA4</text>
<text x="186.3" y="198.8" transform="rotate(-90 186.3 198.8)">PA5</text>
<text x="189.8" y="198.8" transform="rotate(-90 189.8 198.8)">PA6</text>
<text x="193.3" y="198.8" transform="rotate(-90 193.3 198.8)">PA7</text>
<text x="196.8" y="198.8" transform="rotate(-90 196.8 198.8)">PB0</text>
<text x="200.4" y="198.8" transform="rotate(-90 200.4 198.8)">PB1</text>
<text x="203.9" y="198.8" transform="rotate(-90 203.9 198.8)">PB2</text>
<text x="207.4" y="198.8" transform="rotate(-90 207.4 198.8)">PB10</text>
<text x="211" y="198.8" transform="rotate(-90 211 198.8)">PB11</text>
<text x="214.5" y="198.8" transform="rotate(-90 214.5 198.8)">VSS_1</text>
<text x="218" y="198.8" transform="rotate(-90 218 198.8)">VDD_1</text>
<text x="177.8" y="205.3" transform="rotate(-90 177.8 205.3)">13</text>
<text x="181.3" y="205.3" transform="rotate(-90 181.3 205.3)">14</text>
<text x="184.9" y="205.3" transform="rotate(-90 184.9 205.3)">15</text>
<text x="188.4" y="205.3" transform="rotate(-90 188.4 205.3)">16</text>
<text x="191.9" y="205.3" transform="rotate(-90 191.9 205.3)">17</text>
<text x="195.4" y="205.3" transform="rotate(-90 195.4 205.3)">18</text>
<text x="199" y="205.3" transform="rotate(-90 199 205.3)">19</text>
<text x="202.5" y="205.3" transform="rotate(-90 202.5 205.3)">20</text>
<text x="206" y="205.3" transform="rotate(-90 206 205.3)">21</text>
<text x="209.5" y="205.3" transform="rotate(-90 209.5 205.3)">22</text>
<text x="213.1" y="205.3" transform="rotate(-90 213.1 205.3)">23</text>
<text x="216.6" y="205.3" transform="rotate(-90 216.6 205.3)">24</text>
</g>
<g font-size="2.5">
<text x="285.4" y="16.1">*</text>
<text x="303" y="16.1">*</text>
<text x="320.7" y="16.1">*</text>
<text x="285.4" y="21.3">*</text>
<text x="303" y="21.3">*</text>
<text x="320.7" y="21.3">*</text>
<text x="285.4" y="26.6">*</text>
<text x="303" y="26.6">*</text>
<text x="320.7" y="26.6">*</text>
</g>
</svg>
